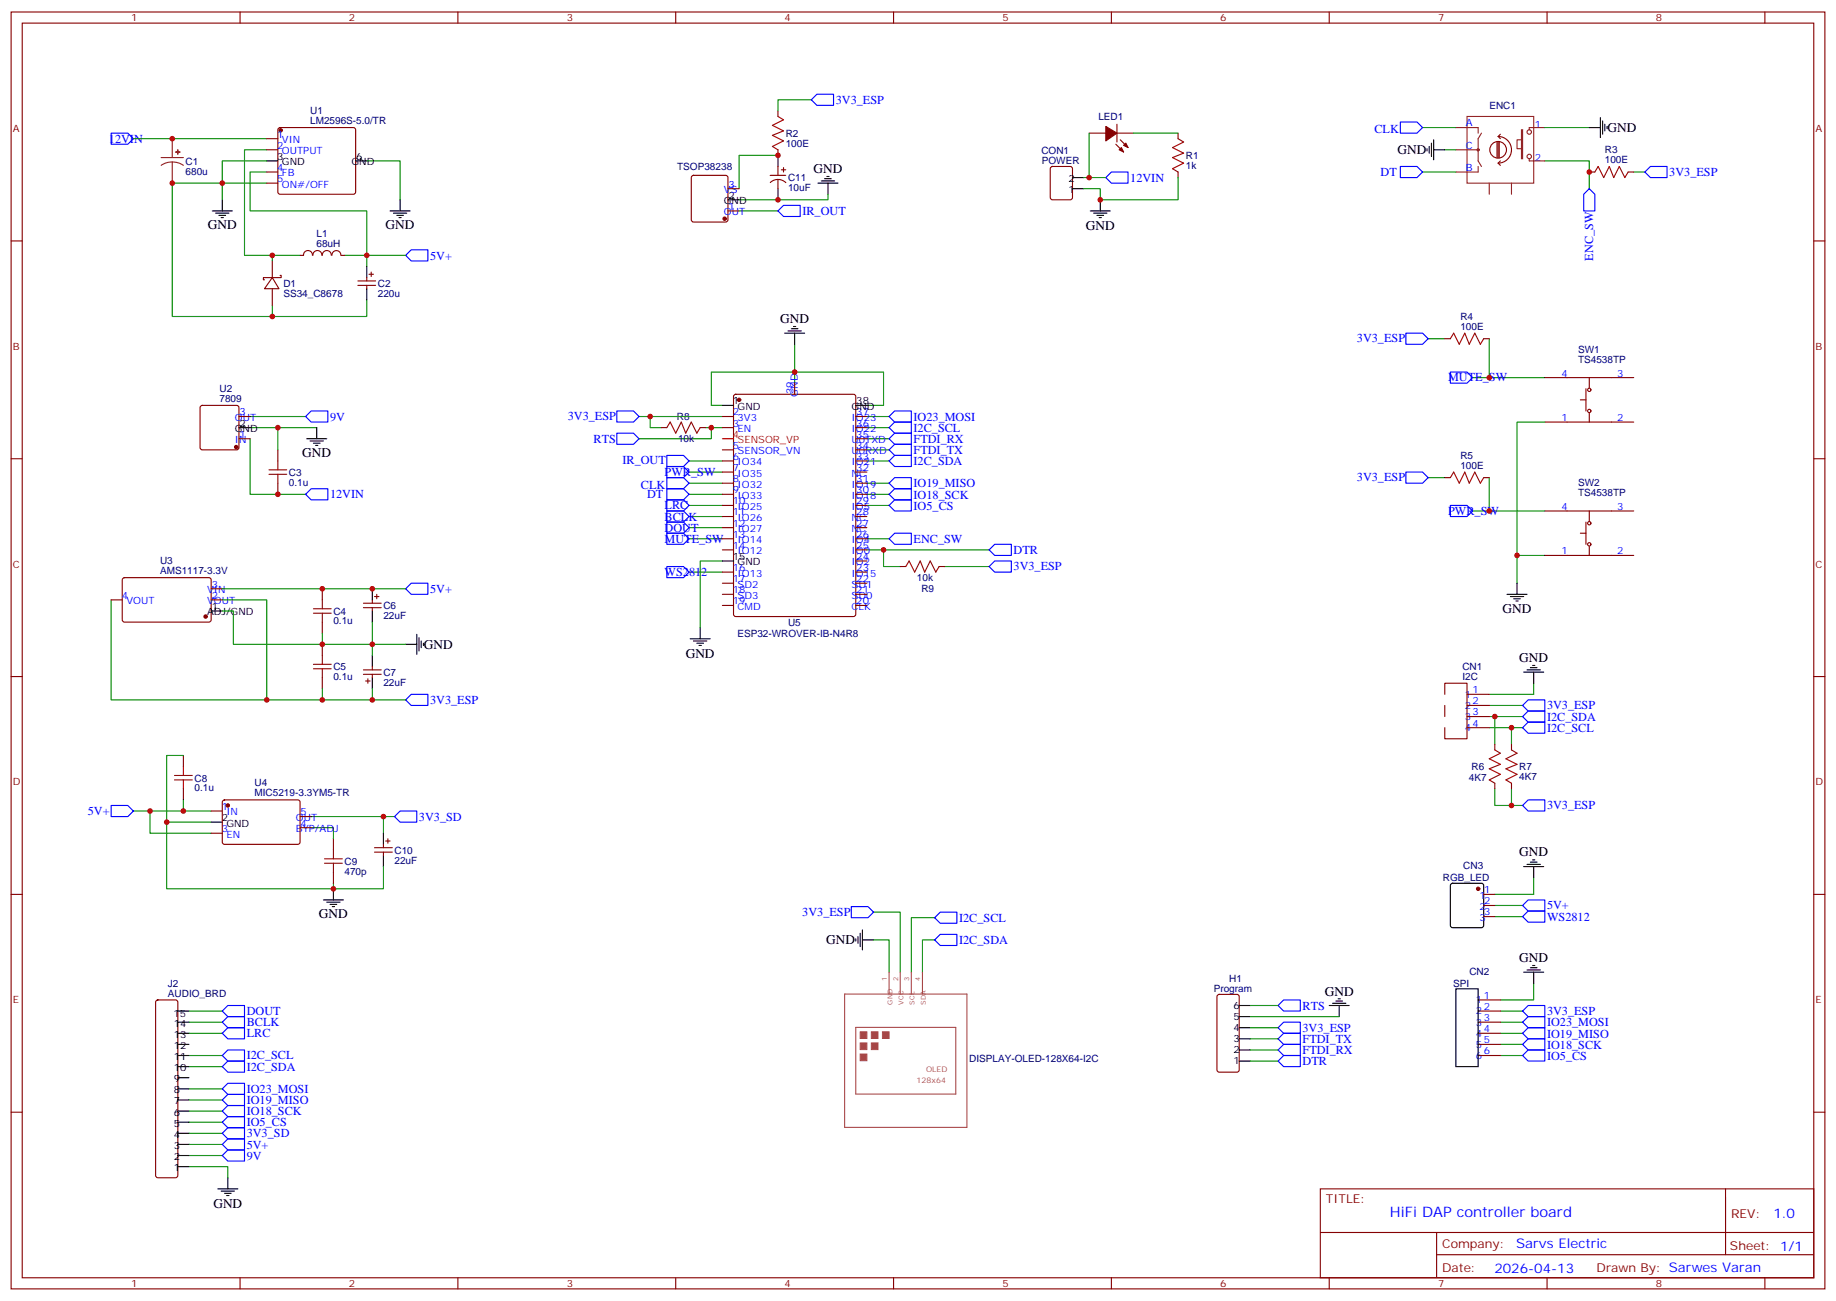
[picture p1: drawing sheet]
<svg xmlns="http://www.w3.org/2000/svg" width="583mm" height="413mm" viewBox="0 0 583 413" stroke-linecap="round" stroke-linejoin="round" font-family="sans-serif">
<g fill="none" stroke="#008700" stroke-width=".35">
<path d="M257.5 31.7h-10.6v3.5M42.3 44h42.4M84.7 47.6h-7.1v33.5h8.8M84.7 54.6h-5.3v12.4h37v14.1h12.4M84.7 51.1h-14.1v12.3M84.7 58.1h-30v42.4h31.7M116.4 51.1h10.6v12.3M246.9 49.3h-12.3v10.6M344 56.4h7M345.7 42.3v14.1M359.8 42.3h14.1M373.9 56.4v7h-24.7v-3.5h-5.2"/>
<path d="M451.6 54.6h10.5M451.6 40.5h10.5M458.6 47.6h3.5M490.4 51.1h14.1v8.8M518.6 54.6h3.5M234.6 67h12.3M262.8 61.7v1.7h-28.2M95.2 81.1h-8.8v1.7M109.4 81.1h7v3.5M116.4 95.2v5.3h-30v-3.6M252.2 109.3v12.3M453.3 107.5h5.3"/>
<path d="M467.4 119.9h23M472.7 107.5v12.4M79.4 139.3v17.6h17.6M79.4 135.7h21.1M79.4 132.2h17.6M88.2 135.7v7.1M202.8 132.2h26.5M206.4 132.2v3.5h3.5M224 135.7h5.3M225.8 135.7v3.6h-23M229.3 128.7h-3.5v-10.6h54.7v10.6h-5.3M275.2 139.3h7"/>
<path d="M275.2 135.7h7M275.2 132.2h7M490.4 134h-8.9v42.3M218.7 156.9h10.6M218.7 153.4h10.6M218.7 149.9h10.6M218.7 146.3h10.6M275.2 156.9h7M275.2 153.4h7M275.2 146.3h7M275.2 142.8h7M453.3 151.6h5.3"/>
<path d="M472.7 151.6v10.6M218.7 171h10.6M218.7 167.5h10.6M218.7 164h10.6M218.7 160.4h10.6M229.3 178.1h-7.1v21.1M275.2 171h7M275.2 160.4h7M275.2 174.6h38.8M280.5 174.6v5.2h5.3M299.9 179.8h14.1M467.4 162.2h23"/>
<path d="M490.4 176.3h-8.9v8.8M35.3 190.4v31.8h49.4M70.6 186.9h58.2M70.6 194h3.5v10.5h44.1v3.6M70.6 190.4h14.1v31.8h44.1M118.2 197.5v7h10.6M218.7 181.6h10.6M102.3 201v3.5M102.3 218.7v3.5M118.2 218.7v3.5M486.8 216.9v3.5h-14.1M58.2 239.8h-5.3v21.2"/>
<path d="M472.7 231h10.6M472.7 227.5h10.6M472.7 223.9h10.6M474.5 227.5v8.8M479.8 231v5.3M42.3 257.5h24.7M47.6 257.5v7h19.4M58.2 253.9v3.6M98.8 259.2h26.4M121.7 259.2v5.3M474.5 250.4v5.3h8.8M479.8 250.4v5.3"/>
<path d="M67 261h-14.1v21.2h68.8v-7.1M98.8 262.7h7v3.6M486.8 278.6v5.3h-12.3M105.8 280.4v1.8M277.3 289.6h8.5v19M277.3 298.4h4.9v10.2M296.7 298.4h-3.9v10.2M296.7 291.3h-7.4v17.3M474.5 291h8.8M474.5 287.4h8.8M396.9 319.2h8.8M486.8 312.1v5.3h-10.6"/>
<path d="M60 338.6h10.6M60 335.1h10.6M60 328h10.6M60 324.5h10.6M60 321h10.6M396.9 322.7h28.2M396.9 326.2h8.8M396.9 329.8h8.8M396.9 333.3h8.8M396.9 336.8h8.8M476.2 335.1h7.1M476.2 328h7.1"/>
<path d="M476.2 324.5h7.1M476.2 321h7.1M476.2 331.5h7.1M60 359.8h10.6M60 356.2h10.6M60 352.7h10.6M60 349.2h10.6M60 345.7h10.6M60 370.3h12.3v3.6M60 366.8h10.6M60 363.3h10.6"/>
</g>
<g fill="none" stroke="#870000" stroke-width=".35">
<path d="M246.9 35.2v1.8M354.5 39.4v5.7M84.7 54.6h3.5M84.7 44h3.5M84.7 47.6h3.5M84.7 58.1h3.5M88.4 40.7l.5-.2h23.3l.5 .2 .2 .5v19.8l-.2 .5-.5 .2h-23.3l-.5-.3-.2-.4v-19.8zM244.5 55.7h4.9M244.5 57.9a3.5 3.5 0 0 1 4.9 .1M246.9 47.6v1.7M246.9 52.8v2.9M246.9 57.1v2.8"/>
<path d="M248 53.9h1.4M248.7 53.2v1.4M333.6 53.1l.5-.3h5.6l.7 .5v9.4l-.4 .7h-5.9l-.7-.4v-9.4zM345.7 42.3h5.3M354.2 45.8l2.5 2.5M354.5 42.3h5.3M355.6 44.4l2.5 2.4M373.9 42.3v1.7M373.9 54.6v1.8M504.5 54.6h1.7M516.8 54.6h1.8M86.4 88.1l2.1 3.6h-4.5z"/>
<path d="M86.4 88.1h-2.8v.7h.4M86.4 82.8v5.3M86.4 91.7v5.2M88.9 87.4h.4v.7h-2.9M95.2 81.1h1.1M96.4 81a1.41 1.41 0 0 1 1.4-1.5 1.41 1.41 0 0 1 1.4 1.5M99.3 81a1.41 1.41 0 0 1 1.4-1.5 1.41 1.41 0 0 1 1.5 1.5M102.3 81a1.41 1.41 0 0 1 1.4-1.5 1.41 1.41 0 0 1 1.4 1.5M105.4 81a1.41 1.41 0 0 1 1.4-1.5 1.41 1.41 0 0 1 1.4 1.5M108.3 81.1h1.1M458.6 107.5h1.8M471 107.5h1.7"/>
<path d="M490.4 119.9h28.2M504.5 119.9v3.1M63.7 128.9l.5-.2h10.9l.5 .2 .2 .5v12.7l-.2 .5-.5 .2h-10.9l-.5-.2-.2-.5v-12.7zM75.8 139.3h3.6M75.8 132.2h3.6M209.9 135.7h1.8M222.2 135.7h1.8M490.4 134h28.2M501.6 126.9h1.8M503.4 123.4v7.1M504.5 131.2v2.8M88.2 142.8v3.5"/>
<path d="M88.2 153.4v3.5M458.6 151.6h1.8M471 151.6h1.7M285.8 179.8h1.7M298.1 179.8h1.8M490.4 176.3h28.2M490.4 162.2h28.2M501.6 169.3h1.8M503.4 165.7v7.1M504.5 162.2v3.2M504.5 173.5v2.8M35.3 190.4h3.5"/>
<path d="M39 183.6l.5-.2h27.1l.4 .7v13l-.7 .4-27.1-.1-.4-.6v-12.7zM67 190.4h3.6M67 186.9h3.6M102.3 186.9v3.5M102.3 197.5v3.5M115.4 191.5h5.6M115.4 192.9h5.6M118.2 190.4v1.1M118.2 192.9v1.1M118.9 189.4h1.4M119.6 188.7v1.4M102.3 204.5v3.6"/>
<path d="M102.3 215.1v3.6M115.4 214.1h5.6M115.4 212.7h5.6M116.1 216.2h1.4M116.8 215.5v1.4M118.2 211.6v1.1M118.2 214.1v1M58.2 239.8v3.5M458.6 220.4v-3.5h7.1v17.6h-7.1v-3.5M458.6 223.9v3.6M465.7 220.4h7M465.7 223.9h7"/>
<path d="M465.7 227.5h7M465.7 231h7M474.5 236.3v1.8M479.8 236.3v1.8M58.2 250.4v3.5M67 257.5h3.6M70.8 254.1l.5-.2 23.5 .1 .4 .6v13l-.7 .4h-23.5l-.4-.7v-12.7zM95.2 259.2h3.6M474.5 248.6v1.8M479.8 248.6v1.8M67 264.5h3.6M95.2 262.7h3.6"/>
<path d="M105.8 266.3v3.5M105.8 276.9v3.5M118.9 269.1h5.6M118.9 270.5h5.6M121.7 268v1.1M121.7 270.5v1.1M122.4 267h1.4M123.1 266.3v1.4M49.6 317.6l.5-.2h5.6l.5 .2 .2 .5v55.1l-.2 .5-.5 .2h-5.6l-.5-.3-.2-.4v-55.1zM386.5 315.9l.5-.2h5.6l.7 .4v23.6l-.4 .6-5.9 .1-.7-.5v-23.5zM469.2 317.4h7M469.2 321h7"/>
<path d="M469.2 324.5h7M469.2 328h7M469.2 331.5h7M469.2 335.1h7"/>
<circle cx="504.5" cy="130.5" r=".53"/>
<circle cx="504.5" cy="123.8" r=".53"/>
<circle cx="504.5" cy="172.8" r=".53"/>
<circle cx="504.5" cy="166.1" r=".53"/>
</g>
<g fill="none" stroke="#000" stroke-width=".35">
<path d="M84.7 51.1h3.5M112.9 51.1h3.5M246.9 49.3v3.5M246.9 59.9v3.5M259.6 58.1h6.4M260.7 57.4h4.2M261.8 56.7h2.1M262.5 56h.7M262.8 58.1v3.6M340.4 59.9h3.6M340.4 56.4h3.6M453 47.2v.7"/>
<path d="M453.7 46.5v2.1M454.4 45.4v4.3M455.1 47.6h3.5M455.1 44.4v6.3M67.4 67h6.3M68.4 67.7h4.3M69.5 68.4h2.1M70.2 69.1h.7M70.6 63.4v3.6M123.8 67h6.4M124.9 67.7h4.2M125.9 68.4h2.2"/>
<path d="M126.6 69.1h.8M127 63.4v3.6M346.1 67h6.3M347.1 67.7h4.3M348.2 68.4h2.1M348.9 69.1h.7M349.2 63.4v3.6M249.1 105.8h6.3M250.1 105.1h4.3M251.2 104.4h2.1M251.9 103.6h.7M252.2 105.8v3.5"/>
<path d="M75.8 135.7h3.6M97.4 139.3h6.3M98.4 140h4.3M100.5 135.7v3.6M99.5 140.7h2.1M100.2 141.4h.7M67 194h3.6M118.2 186.9v3.5M118.2 194v3.5M222.2 199.2v3.6M478.4 188.7h6.3M479.4 189.4h4.3"/>
<path d="M480.5 190.1h2.1M481.2 190.8h.7M481.5 185.1v3.6M118.2 208.1v3.5M118.2 215.1v3.6M128.8 204.5h3.5M132.3 201.4v6.3M133 202.4v4.3M133.7 203.5v2.1M134.4 204.2v.7M219.1 202.8h6.3M220.1 203.5h4.3"/>
<path d="M221.2 204.2h2.1M221.9 204.9h.7M483.7 213.4h6.3M484.7 212.7h4.2M485.8 211.9h2.1M486.5 211.2h.7M486.8 213.4v3.5M67 261h3.6M121.7 264.5v3.5M121.7 271.6v3.5M483.7 275.1h6.3M484.7 274.4h4.2"/>
<path d="M485.8 273.7h2.1M486.5 273h.7M486.8 275.1v3.5M102.7 285.7h6.3M103.7 286.4h4.2M104.8 287.1h2.1M105.5 287.8h.7M105.8 282.2v3.5M271.6 298v.7M272.3 297.3v2.1M273 296.3v4.2M273.8 298.4h3.5"/>
<path d="M273.8 295.2v6.4M393.3 319.2h3.6M421.9 319.2h6.4M423 318.5h4.2M424 317.8h2.2M424.7 317.1h.7M425.1 319.2v3.5M462.1 313.9h7.1v24.7h-7.1zM483.7 308.6h6.3M484.7 307.9h4.2M485.8 307.2h2.1M486.5 306.5h.7"/>
<path d="M486.8 308.6v3.5M56.4 338.6h3.6M56.4 335.1h3.6M56.4 331.5h3.6M56.4 328h3.6M56.4 324.5h3.6M56.4 321h3.6M393.3 336.8h3.6M393.3 333.3h3.6M393.3 329.8h3.6M393.3 326.2h3.6M393.3 322.7h3.6"/>
<path d="M56.4 359.8h3.6M56.4 356.2h3.6M56.4 352.7h3.6M56.4 349.2h3.6M56.4 345.7h3.6M56.4 342.1h3.6M56.4 370.3h3.6M56.4 366.8h3.6M56.4 363.3h3.6M69.1 377.4h6.4M70.2 378.1h4.2M71.3 378.8h2.1"/>
<path d="M72 379.5h.7M72.3 373.9v3.5"/>
</g>
<g fill="none" stroke="#a10000" stroke-width=".35">
<path d="M246.9 37l1.8 1-3.5 1.8 3.5 1.8-3.5 1.4 3.5 1.7-3.5 1.8 1.7 1.1M373.9 44l1.8 1.1-3.5 1.7 3.5 1.8-3.5 1.4 3.5 1.8-3.5 1.8 1.7 1M506.2 54.6l1.1-1.8 1.8 3.6 1.7-3.6 1.4 3.6 1.8-3.6 1.8 3.6 1-1.8M460.4 107.5l1-1.7 1.8 3.5 1.8-3.5 1.4 3.5 1.7-3.5 1.8 3.5 1.1-1.8M211.7 135.7l1-1.7 1.8 3.5 1.8-3.5 1.4 3.5 1.7-3.5 1.8 3.5 1-1.8M85.4 150.6h5.6M85.4 149.2h5.6M88.2 146.3v2.9M88.2 150.6v2.8M460.4 151.6l1-1.7 1.8 3.5 1.8-3.5 1.4 3.5 1.7-3.5 1.8 3.5 1.1-1.8M287.5 179.8l1.1-1.7 1.7 3.5 1.8-3.5 1.4 3.5 1.8-3.5 1.7 3.5 1.1-1.8M99.5 194.7h5.6"/>
<path d="M99.5 193.3h5.6M102.3 190.4v2.9M102.3 194.7v2.8M99.5 210.9h5.6M99.5 212.3h5.6M102.3 208.1v2.8M102.3 212.3v2.8M474.5 238.1l1.7 1-3.5 1.8 3.5 1.7-3.5 1.5 3.5 1.7-3.5 1.8 1.8 1M479.8 238.1l1.7 1-3.5 1.8 3.5 1.7-3.5 1.5 3.5 1.7-3.5 1.8 1.8 1M55.4 246.2h5.6M55.4 247.6h5.6M58.2 243.3v2.9"/>
<path d="M58.2 247.6v2.8M103 272.6h5.7M103 274h5.7M105.8 269.8v2.8M105.8 274v2.9"/>
</g>
<g fill="none" stroke="#00f" stroke-width=".35">
<path d="M259.3 29.9h5.3v3.5h-5.3l-1.8-1.7zM35.3 42.3h5.3l1.7 1.7-1.7 1.8h-5.3zM351 56.4l1.8-1.8h5.3v3.5h-5.3zM522.1 54.6l1.8-1.8h5.3v3.6h-5.3zM246.9 67l1.8-1.8h5.3v3.5h-5.3zM128.8 81.1l1.7-1.8h5.3v3.5h-5.3zM446.3 105.8h5.3l1.7 1.7-1.7 1.8h-5.3zM460.4 118.1h5.3l1.7 1.8-1.7 1.7h-5.3zM97 132.2l1.8-1.7h5.3v3.5h-5.3zM195.8 137.5h5.3l1.7 1.8-1.7 1.7h-5.3zM195.8 130.5h5.3l1.7 1.7-1.7 1.8h-5.3zM282.2 139.3l1.8-1.8h5.3v3.5h-5.3z"/>
<path d="M282.2 135.7l1.8-1.7h5.3v3.5h-5.3zM282.2 132.2l1.8-1.7h5.3v3.5h-5.3zM98.8 155.2h5.3v3.5h-5.3l-1.8-1.8zM211.7 144.6h5.3l1.7 1.7-1.7 1.8h-5.3zM211.7 155.2h5.3l1.7 1.7-1.7 1.8h-5.3zM211.7 151.6h5.3l1.7 1.8-1.7 1.8h-5.3zM211.7 148.1h5.3l1.7 1.8-1.7 1.7h-5.3zM211.7 158.7h5.3l1.7 1.7-1.7 1.8h-5.3zM282.2 142.8l1.8-1.8h5.3v3.6h-5.3zM282.2 146.3l1.8-1.7h5.3v3.5h-5.3zM282.2 156.9l1.8-1.7h5.3v3.5h-5.3zM282.2 153.4l1.8-1.8h5.3v3.6h-5.3z"/>
<path d="M446.3 149.9h5.3l1.7 1.7-1.7 1.8h-5.3zM211.7 179.8h5.3l1.7 1.8-1.7 1.8h-5.3zM211.7 169.3h5.3l1.7 1.7-1.7 1.8h-5.3zM211.7 165.7h5.3l1.7 1.8-1.7 1.8h-5.3zM211.7 162.2h5.3l1.7 1.8-1.7 1.7h-5.3zM282.2 171l1.8-1.7h5.3v3.5h-5.3zM282.2 160.4l1.8-1.7h5.3v3.5h-5.3zM314 174.6l1.7-1.8h5.3v3.5h-5.3zM314 179.8l1.7-1.7h5.3v3.5h-5.3zM460.4 160.4h5.3l1.7 1.8-1.7 1.8h-5.3zM128.8 186.9l1.7-1.8h5.3v3.6h-5.3zM128.8 222.2l1.7-1.8h5.3v3.5h-5.3z"/>
<path d="M483.3 227.5l1.8-1.8h5.3v3.5h-5.3zM483.3 231l1.8-1.8h5.3v3.6h-5.3zM483.3 223.9l1.8-1.7h5.3v3.5h-5.3zM35.3 255.7h5.3l1.7 1.8-1.7 1.7h-5.3zM125.2 259.2l1.8-1.7h5.3v3.5h-5.3zM483.3 255.7l1.8-1.8h5.3v3.6h-5.3zM270.2 287.8h5.3l1.8 1.8-1.8 1.7h-5.3zM296.7 298.4l1.7-1.8h5.3v3.5h-5.3zM296.7 291.3l1.7-1.7h5.3v3.5h-5.3zM483.3 291l1.8-1.8h5.3v3.5h-5.3zM483.3 287.4l1.8-1.7h5.3v3.5h-5.3zM405.7 319.2l1.8-1.8h5.2v3.6h-5.2z"/>
<path d="M70.6 321l1.7-1.8h5.3v3.5h-5.3zM70.6 324.5l1.7-1.8h5.3v3.5h-5.3zM70.6 328l1.7-1.8h5.3v3.6h-5.3zM70.6 338.6l1.7-1.8h5.3v3.6h-5.3zM70.6 335.1l1.7-1.8h5.3v3.5h-5.3zM405.7 336.8l1.8-1.7h5.2v3.5h-5.2zM405.7 333.3l1.8-1.8h5.2v3.6h-5.2zM405.7 329.8l1.8-1.8h5.2v3.5h-5.2zM405.7 326.2l1.8-1.7h5.2v3.5h-5.2zM483.3 335.1l1.8-1.8h5.3v3.5h-5.3zM483.3 331.5l1.8-1.7h5.3v3.5h-5.3zM483.3 328l1.8-1.8h5.3v3.6h-5.3z"/>
<path d="M483.3 324.5l1.8-1.8h5.3v3.5h-5.3zM483.3 321l1.8-1.8h5.3v3.5h-5.3zM70.6 345.7l1.7-1.8h5.3v3.5h-5.3zM70.6 349.2l1.7-1.8h5.3v3.5h-5.3zM70.6 352.7l1.7-1.8h5.3v3.6h-5.3zM70.6 356.2l1.7-1.7h5.3v3.5h-5.3zM70.6 359.8l1.7-1.8h5.3v3.5h-5.3zM70.6 363.3l1.7-1.8h5.3v3.6h-5.3zM70.6 366.8l1.7-1.7h5.3v3.5h-5.3z"/>
</g>
<g fill="#870000" stroke="#870000" stroke-width=".35">
<path d="M351 40.1l3.5 2.2-3.5 2.4z"/>
<path d="M356 46.8l.7 1.5-1.5-.7z"/>
<path d="M356.7 46.1l.7-.7 .7 1.4z"/>
<circle cx="75" cy="141.9" r=".53"/>
<circle cx="89.1" cy="41.4" r=".53"/>
<circle cx="72.3" cy="255.7" r=".53"/>
<circle cx="65.3" cy="195.7" r=".53"/>
</g>
<path d="M268.1 315.6h38.8v42.3h-38.8zM282.2 308.6v7M285.8 308.6v7M289.3 308.6v7M292.8 308.6v7M271.6 326.1h31.8v21.2h-31.8z" fill="none" stroke="#a64a4a" stroke-width=".35"/>
<g fill="#a64a4a" stroke="#a64a4a" stroke-width=".32">
<path d="M273 327.5h2.2v2.2h-2.2z"/>
<path d="M276.6 327.5h2.1v2.2h-2.1z"/>
<path d="M273 331.1h2.2v2.1h-2.2z"/>
<path d="M280.1 327.5h2.1v2.2h-2.1z"/>
<path d="M273 334.6h2.2v2.1h-2.2z"/>
<path d="M276.6 331.1h2.1v2.1h-2.1z"/>
</g>
<path d="M460.6 280.6l.5-.2h9.2l.5 .2 .2 .5v12.7l-.3 .5-.4 .2h-9.2l-.5-.2-.2-.5v-12.7z" fill="#fff" stroke="#000" stroke-width=".35"/>
<g fill="#870000" stroke="#870000" stroke-width=".35">
<circle cx="469.2" cy="282.2" r=".53"/>
<circle cx="230" cy="69.4" r=".53"/>
<circle cx="234.6" cy="126.9" r=".53"/>
</g>
<g fill="none" stroke="#870000" stroke-width=".35">
<path d="M3.5 3.8h575.8v405.4h-575.8zM7.1 7.3h568.6v398.3h-568.6zM76.2 3.8v3.5M145.3 3.8v3.5M214.5 3.8v3.5M283.6 3.8v3.5M352.8 3.8v3.5M421.9 3.8v3.5M491.1 3.8v3.5M560.2 3.8v3.5M219.7 55.9l.4-.2h10.3l.5 .2 .2 .5v13.4l-.3 .5-.4 .2h-10.3l-.5-.2-.2-.5v-13.4zM231.1 59.9h3.5"/>
<path d="M3.5 76.5h3.6M231.1 67h3.5M575.7 76.5h3.6M113.6 89.2h5.6M113.6 90.6h5.6M116.4 88.1v1.1M116.4 90.6v1.1M117.1 87.1h1.4M117.8 86.4v1.4M229.3 132.2h3.5M229.3 135.7h3.5M233.1 125.4l.4-.2h37.4l.7 .4v69.4l-.4 .7h-37.7l-.6-.4-.1-69.4z"/>
<path d="M252.2 121.6v3.6M271.6 132.2h3.6M271.6 135.7h3.6M271.6 139.3h3.6M3.5 145.6h3.6M229.3 142.8h3.5M229.3 146.3h3.5M229.3 149.9h3.5M229.3 153.4h3.5M229.3 156.9h3.5M271.6 142.8h3.6M271.6 146.3h3.6"/>
<path d="M271.6 149.9h3.6M271.6 153.4h3.6M271.6 156.9h3.6M575.7 145.6h3.6M229.3 160.4h3.5M229.3 164h3.5M229.3 167.5h3.5M229.3 171h3.5M229.3 174.6h3.5M271.6 160.4h3.6M271.6 164h3.6M271.6 167.5h3.6"/>
<path d="M271.6 171h3.6M271.6 174.6h3.6M271.6 178.1h3.6M229.3 181.6h3.5M229.3 185.1h3.5M229.3 188.7h3.5M229.3 192.2h3.5M271.6 181.6h3.6M271.6 185.1h3.6M271.6 188.7h3.6M271.6 192.2h3.6M3.5 214.8h3.6"/>
<path d="M575.7 214.8h3.6M3.5 283.9h3.6M471 283.9h3.5M471 287.4h3.5M471 291h3.5M575.7 283.9h3.6M3.5 353.1h3.6M575.7 353.1h3.6M419.1 377.4h156.6v28.2h-156.6zM547.7 377.4v20.9M419.1 391.2h156.5M456 398.3h119.6"/>
<path d="M456 391.2v14.2M76.2 405.6v3.6M145.3 405.6v3.6M214.5 405.6v3.6M283.6 405.6v3.6M352.8 405.6v3.6M421.9 405.6v3.6M491.1 405.6v3.6M560.2 405.6v3.6"/>
</g>
<path d="M508 37.3v6.4M508.7 38.4v4.2M509.4 39.4v2.2M504.5 40.5h3.5M510.1 40.1v.8M231.1 63.4h3.5M116.4 84.6v3.5M116.4 91.7v3.5M229.3 128.7h3.5M271.6 128.7h3.6M229.3 178.1h3.5" fill="none" stroke="#000" stroke-width=".35"/>
<g fill="none" stroke="#8c2424" stroke-width=".35">
<path d="M465.7 37h21.1v21.1h-21.1zM51.2 50h7M54.7 51.4l-1.9 .3-1.6 .8M54.7 51.4l1.8 .3 1.7 .8M54.7 44v6M54.7 51.4v6.7M462.1 40.5h7.1v1.8M462.1 47.6h7.1M469.2 52.8v1.8h-7.1M470.3 42.3l-1.1 1.7v7.1l1.1 1.7M472.7 58.1v3.6M479.8 58.1v3.6"/>
<path d="M483 41.2h.3v9.2h-.3zM483 44.4h-1.5v2.8h1.5M485.4 50.4v.7h5M490.4 40.5h-5v.7"/>
<circle cx="469.2" cy="47.6" r=".35"/>
<circle cx="485.4" cy="41.9" r=".71"/>
<circle cx="485.4" cy="49.7" r=".71"/>
</g>
<path d="M475.2 45.1v4.9M475.5 43.3a4.2 4.2 0 0 1 4.3 4.3 4.2 4.2 0 0 1-4.3 4.2M475.5 51.8l.7 .7M475.5 45.1v4.9M475.5 43.3l.7 .7M475.9 45.1v4.9M476.2 51.1l-.7 .7M476.2 42.6l-.7 .7M478.2 47.6a2.65 2.65 0 0 0-3.8-2.5 2.65 2.65 0 0 0-.6 4.5 2.65 2.65 0 0 0 4.3-1.3l.1-.6" fill="none" stroke="#850000" stroke-width=".35"/>
<path d="M490.4 40.5h14.1" fill="none" stroke="#008700" stroke-width=".35"/>
<path d="M444.5 38.7h5.3l1.8 1.8-1.8 1.8h-5.3zM444.5 52.8h5.3l1.8 1.8-1.8 1.8h-5.3zM504.5 59.9l1.7 1.8v5.3h-3.5v-5.3z" fill="none" stroke="#00f" stroke-width=".35"/>
<path d="M229.3 139.3h3.5" fill="none" stroke="#f00" stroke-width=".35"/>
<g fill="#8c2424" stroke="#8c2424" stroke-width=".35">
<path d="M55.7 48.3h1.4z"/>
<path d="M56.4 47.6v1.4z"/>
</g>
<g fill="#c00">
<circle cx="121.7" cy="259.2" r=".88"/>
<circle cx="102.3" cy="186.9" r=".88"/>
<circle cx="118.2" cy="186.9" r=".88"/>
<circle cx="84.7" cy="222.2" r=".88"/>
<circle cx="345.7" cy="56.4" r=".88"/>
<circle cx="349.3" cy="63.4" r=".88"/>
<circle cx="479.8" cy="255.7" r=".88"/>
<circle cx="479.8" cy="231" r=".88"/>
<circle cx="474.5" cy="227.5" r=".88"/>
<circle cx="472.7" cy="119.9" r=".88"/>
<circle cx="472.7" cy="162.2" r=".88"/>
<circle cx="481.5" cy="176.3" r=".88"/>
<circle cx="504.5" cy="54.6" r=".88"/>
<circle cx="252.2" cy="118.1" r=".88"/>
<circle cx="246.9" cy="49.3" r=".88"/>
<circle cx="246.9" cy="63.4" r=".88"/>
<circle cx="280.5" cy="174.6" r=".88"/>
<circle cx="225.8" cy="135.7" r=".88"/>
<circle cx="206.4" cy="132.2" r=".88"/>
<circle cx="88.2" cy="135.7" r=".88"/>
<circle cx="88.2" cy="156.9" r=".88"/>
<circle cx="86.4" cy="81.1" r=".88"/>
<circle cx="116.4" cy="81.1" r=".88"/>
<circle cx="70.6" cy="58.1" r=".88"/>
<circle cx="86.4" cy="100.5" r=".88"/>
<circle cx="52.9" cy="261" r=".88"/>
<circle cx="58.2" cy="257.5" r=".88"/>
<circle cx="47.6" cy="257.5" r=".88"/>
<circle cx="105.8" cy="282.2" r=".88"/>
<circle cx="102.3" cy="204.5" r=".88"/>
<circle cx="118.2" cy="204.5" r=".88"/>
<circle cx="118.2" cy="222.2" r=".88"/>
<circle cx="102.3" cy="222.2" r=".88"/>
<circle cx="54.7" cy="44" r=".88"/>
<circle cx="54.7" cy="58.1" r=".88"/>
</g>
<text font-size="4.6" fill="#00f" x="441.2" y="386.4">HiFi DAP controller board</text>
<g font-size="4.2">
<text x="510.3" y="41.9">GND</text>
<text x="443.6" y="49">GND</text>
<text x="258.2" y="54.9">GND</text>
<text x="66" y="72.6">GND</text>
<text x="122.4" y="72.6">GND</text>
<text x="344.7" y="73.1">GND</text>
<text x="247.6" y="102.6">GND</text>
<text x="96" y="144.9">GND</text>
<text x="477" y="194.7">GND</text>
<text x="134.6" y="206">GND</text>
<text x="217.7" y="208.8">GND</text>
<text x="482.2" y="210.1">GND</text>
<text x="482.2" y="271.9">GND</text>
<text x="101.2" y="291.3">GND</text>
<text x="262.3" y="299.8">GND</text>
<text x="482.2" y="305.4">GND</text>
<text x="420.5" y="316.1">GND</text>
<text x="67.7" y="383.4">GND</text>
</g>
<g font-size="4.2" fill="#00f">
<text x="562.9" y="386.7">1.0</text>
<text x="481.3" y="396.2">Sarvs Electric</text>
<text x="474.4" y="404">2026-04-13</text>
</g>
<g font-size="3.9" fill="#00f">
<text x="265.3" y="33">3V3_ESP</text>
<text x="34.6" y="45.3">12VIN</text>
<text x="436.3" y="42.3">CLK</text>
<text x="358.8" y="57.7">12VIN</text>
<text x="438.2" y="55.8">DT</text>
<text x="529.9" y="56">3V3_ESP</text>
<text x="254.7" y="68.3">IR_OUT</text>
<text x="136.5" y="82.4">5V+</text>
<text x="505.7" y="82.7" transform="rotate(-90 505.7 82.7)">ENC_SW</text>
<text x="430.7" y="108.6">3V3_ESP</text>
<text x="459.7" y="121.1">MUTE_SW</text>
<text x="104.8" y="133.5">9V</text>
<text x="180.2" y="133.3">3V3_ESP</text>
<text x="290" y="137">I2C_SCL</text>
<text x="290" y="133.6">IO23_MOSI</text>
<text x="188.4" y="140.5">RTS</text>
<text x="290" y="140.5">FTDI_RX</text>
<text x="197.6" y="147.4">IR_OUT</text>
<text x="290" y="144.1">FTDI_TX</text>
<text x="290" y="147.6">I2C_SDA</text>
<text x="203.4" y="155.2">CLK</text>
<text x="211" y="151.1">PWR_SW</text>
<text x="290" y="154.7">IO19_MISO</text>
<text x="430.7" y="152.7">3V3_ESP</text>
<text x="104.8" y="158.1">12VIN</text>
<text x="205.4" y="158.1">DT</text>
<text x="211" y="161.7">LRC</text>
<text x="290" y="158.3">IO18_SCK</text>
<text x="290" y="161.8">IO5_CS</text>
<text x="211" y="165.2">BCLK</text>
<text x="459.7" y="163.5">PWR_SW</text>
<text x="211" y="172.2">MUTE_SW</text>
<text x="211" y="168.8">DOUT</text>
<text x="290" y="172.3">ENC_SW</text>
<text x="321.7" y="175.8">DTR</text>
<text x="211" y="182.9">WS2812</text>
<text x="321.7" y="181.1">3V3_ESP</text>
<text x="136.5" y="188.2">5V+</text>
<text x="136.5" y="223.5">3V3_ESP</text>
<text x="491.1" y="225.2">3V3_ESP</text>
<text x="491.1" y="228.7">I2C_SDA</text>
<text x="491.1" y="232.3">I2C_SCL</text>
<text x="491.1" y="257">3V3_ESP</text>
<text x="27.9" y="258.7">5V+</text>
<text x="133" y="260.5">3V3_SD</text>
<text x="254.7" y="290.8">3V3_ESP</text>
<text x="304.4" y="292.6">I2C_SCL</text>
<text x="491.1" y="292.2">WS2812</text>
<text x="491.1" y="288.6">5V+</text>
<text x="304.4" y="299.6">I2C_SDA</text>
<text x="78.3" y="322.2">DOUT</text>
<text x="413.5" y="320.5">RTS</text>
<text x="491.1" y="322.2">3V3_ESP</text>
<text x="78.3" y="325.7">BCLK</text>
<text x="78.3" y="329.2">LRC</text>
<text x="413.5" y="327.6">3V3_ESP</text>
<text x="491.1" y="329.4">IO19_MISO</text>
<text x="491.1" y="325.9">IO23_MOSI</text>
<text x="413.5" y="334.6">FTDI_RX</text>
<text x="413.5" y="331">FTDI_TX</text>
<text x="491.1" y="332.9">IO18_SCK</text>
<text x="78.3" y="339.8">I2C_SDA</text>
<text x="78.3" y="336.3">I2C_SCL</text>
<text x="413.5" y="338.1">DTR</text>
<text x="491.1" y="336.4">IO5_CS</text>
<text x="78.3" y="347">IO23_MOSI</text>
<text x="78.3" y="350.5">IO19_MISO</text>
<text x="78.3" y="354.1">IO18_SCK</text>
<text x="78.3" y="357.6">IO5_CS</text>
<text x="78.3" y="361">3V3_SD</text>
<text x="78.3" y="364.6">5V+</text>
<text x="78.3" y="368.1">9V</text>
</g>
<g font-size="3.9" fill="#800">
<text x="420.9" y="382">TITLE:</text>
<text x="549.5" y="386.7">REV:</text>
<text x="457.8" y="396.2">Company:</text>
<text x="549.1" y="396.8">Sheet: 1/1</text>
<text x="457.8" y="403.9">Date:</text>
<text x="506.8" y="403.9">Drawn By: Sarwes Varan</text>
</g>
<g font-size="3.2" fill="#800">
<text x="41.6" y="6.8">1</text>
<text x="110.8" y="6.8">2</text>
<text x="179.9" y="6.8">3</text>
<text x="249.1" y="6.8">4</text>
<text x="318.2" y="6.8">5</text>
<text x="387.3" y="6.8">6</text>
<text x="456.5" y="6.8">7</text>
<text x="525.6" y="6.8">8</text>
<text x="4.1" y="41.9">A</text>
<text x="576.3" y="41.9">A</text>
<text x="4.1" y="111.1">B</text>
<text x="576.3" y="111.1">B</text>
<text x="4.1" y="180.2">C</text>
<text x="576.3" y="180.2">C</text>
<text x="4.1" y="249.3">D</text>
<text x="576.3" y="249.3">D</text>
<text x="4.1" y="318.5">E</text>
<text x="576.3" y="318.5">E</text>
<text x="41.6" y="408.6">1</text>
<text x="110.8" y="408.6">2</text>
<text x="179.9" y="408.6">3</text>
<text x="249.1" y="408.6">4</text>
<text x="318.2" y="408.6">5</text>
<text x="387.3" y="408.6">6</text>
<text x="456.5" y="408.6">7</text>
<text x="525.6" y="408.6">8</text>
</g>
<g font-size="3.2" fill="#000080">
<text x="472.8" y="34.6">ENC1</text>
<text x="98.4" y="39.4">LM2596S-5.0/TR</text>
<text x="98.4" y="36.3">U1</text>
<text x="348.7" y="38.1">LED1</text>
<text x="249.4" y="46.6">100E</text>
<text x="249.4" y="43.4">R2</text>
<text x="58.9" y="52.2">C1</text>
<text x="215" y="54">TSOP38238</text>
<text x="330.6" y="48.7">CON1</text>
<text x="330.7" y="52.2">POWER</text>
<text x="376.4" y="53.7">1k</text>
<text x="376.4" y="50.5">R1</text>
<text x="509.4" y="51.8">100E</text>
<text x="509.4" y="48.6">R3</text>
<text x="58.9" y="55.4">680u</text>
<text x="250.1" y="57.5">C11</text>
<text x="250.1" y="60.7">10uF</text>
<text x="100.5" y="75.3">L1</text>
<text x="100.5" y="78.5">68uH</text>
<text x="90" y="94.2">SS34_C8678</text>
<text x="90" y="91">D1</text>
<text x="119.9" y="94.2">220u</text>
<text x="119.9" y="91.1">C2</text>
<text x="463.6" y="101.5">R4</text>
<text x="463.6" y="104.7">100E</text>
<text x="500.9" y="112">SW1</text>
<text x="500.9" y="115.2">TS4538TP</text>
<text x="69.7" y="124.5">U2</text>
<text x="69.7" y="127.6">7809</text>
<text x="214.9" y="133.4">R8</text>
<text x="215.2" y="140.4">10k</text>
<text x="463.6" y="148.8">100E</text>
<text x="463.6" y="145.6">R5</text>
<text x="91.7" y="154.2">0.1u</text>
<text x="91.7" y="151">C3</text>
<text x="500.9" y="154.4">SW2</text>
<text x="500.9" y="157.5">TS4538TP</text>
<text x="50.8" y="179.2">U3</text>
<text x="50.8" y="182.3">AMS1117-3.3V</text>
<text x="291.1" y="184.5">10k</text>
<text x="292.5" y="188">R9</text>
<text x="105.8" y="195.2">C4</text>
<text x="121.7" y="196.5">22uF</text>
<text x="121.7" y="193.4">C6</text>
<text x="105.8" y="198.2">0.1u</text>
<text x="234.1" y="202.2">ESP32-WROVER-IB-N4R8</text>
<text x="250.1" y="198.6">U5</text>
<text x="105.8" y="215.9">0.1u</text>
<text x="105.8" y="212.8">C5</text>
<text x="121.7" y="214.6">C7</text>
<text x="464.2" y="215.8">I2C</text>
<text x="464.2" y="212.7">CN1</text>
<text x="121.7" y="217.6">22uF</text>
<text x="467.1" y="244.5">R6</text>
<text x="482.2" y="244.5">R7</text>
<text x="61.7" y="251.2">0.1u</text>
<text x="61.7" y="248.1">C8</text>
<text x="80.8" y="249.6">U4</text>
<text x="466.3" y="248">4K7</text>
<text x="482.2" y="247.6">4K7</text>
<text x="80.8" y="252.8">MIC5219-3.3YM5-TR</text>
<text x="109.4" y="274.5">C9</text>
<text x="125.2" y="274.1">22uF</text>
<text x="125.2" y="271">C10</text>
<text x="464.5" y="275.9">CN3</text>
<text x="109.4" y="277.6">470p</text>
<text x="458" y="279.8">RGB_LED</text>
<text x="390.2" y="311.6">H1</text>
<text x="466.4" y="309.6">CN2</text>
<text x="53.3" y="316.4">AUDIO_BRD</text>
<text x="53.3" y="313.2">J2</text>
<text x="385.3" y="315">Program</text>
<text x="461.2" y="313.3">SPI</text>
<text x="307.6" y="337.2">DISPLAY-OLED-128X64-I2C</text>
</g>
<g font-size="3.2" fill="#00f">
<text x="465.3" y="40.1">A</text>
<text x="487.2" y="40.5">1</text>
<text x="88" y="43.7">1</text>
<text x="88" y="47.2">2</text>
<text x="89.5" y="45.4">VIN</text>
<text x="465.3" y="47.2">C</text>
<text x="89.5" y="49">OUTPUT</text>
<text x="487.2" y="51.1">2</text>
<text x="88" y="54.3">4</text>
<text x="88" y="57.8">5</text>
<text x="89.5" y="56">FB</text>
<text x="89.5" y="59.5">ON#/OFF</text>
<text x="231.2" y="59.5">3</text>
<text x="465.3" y="54.3">B</text>
<text x="229.8" y="61.3">VS</text>
<text x="229.8" y="68.4">OUT</text>
<text x="231.2" y="66.6">1</text>
<text x="495.7" y="119.5">4</text>
<text x="513.3" y="119.5">3</text>
<text x="251.9" y="125.2" transform="rotate(-90 251.9 125.2)">39</text>
<text x="253.3" y="125.9" transform="rotate(-90 253.3 125.9)">GND</text>
<text x="76" y="131.9">3</text>
<text x="232.7" y="131.9">2</text>
<text x="271.8" y="131.9">37</text>
<text x="74.5" y="133.6">OUT</text>
<text x="232.7" y="135.4">3</text>
<text x="234.1" y="133.6">3V3</text>
<text x="234.1" y="137.2">EN</text>
<text x="270.3" y="137.2">IO22</text>
<text x="270.3" y="133.6">IO23</text>
<text x="271.8" y="135.4">36</text>
<text x="495.7" y="133.6">1</text>
<text x="513.3" y="133.6">2</text>
<text x="74.5" y="140.7">IN</text>
<text x="76" y="138.9">1</text>
<text x="232.7" y="142.5">5</text>
<text x="270.3" y="140.7">U0TXD</text>
<text x="271.8" y="142.5">34</text>
<text x="271.8" y="138.9">35</text>
<text x="232.7" y="146">6</text>
<text x="232.7" y="149.5">7</text>
<text x="234.1" y="144.2">SENSOR_VN</text>
<text x="234.1" y="147.7">IO34</text>
<text x="270.3" y="147.7">IO21</text>
<text x="270.3" y="144.2">U0RXD</text>
<text x="271.8" y="149.5">32</text>
<text x="271.8" y="146">33</text>
<text x="232.7" y="153">8</text>
<text x="234.1" y="151.3">IO35</text>
<text x="234.1" y="154.8">IO32</text>
<text x="270.3" y="154.8">IO19</text>
<text x="270.3" y="151.3">NC</text>
<text x="271.8" y="153">31</text>
<text x="232.7" y="156.6">9</text>
<text x="232.7" y="160.1">10</text>
<text x="234.1" y="158.3">IO33</text>
<text x="234.1" y="161.9">IO25</text>
<text x="270.3" y="161.9">IO5</text>
<text x="270.3" y="158.3">IO18</text>
<text x="271.8" y="160.1">29</text>
<text x="271.8" y="156.6">30</text>
<text x="495.7" y="161.9">4</text>
<text x="513.3" y="161.9">3</text>
<text x="232.7" y="163.6">11</text>
<text x="232.7" y="167.1">12</text>
<text x="234.1" y="165.4">IO26</text>
<text x="270.3" y="165.4">NC</text>
<text x="271.8" y="167.1">27</text>
<text x="271.8" y="163.6">28</text>
<text x="232.7" y="170.7">13</text>
<text x="234.1" y="168.9">IO27</text>
<text x="234.1" y="172.4">IO14</text>
<text x="270.3" y="172.4">IO4</text>
<text x="270.3" y="168.9">NC</text>
<text x="271.8" y="170.7">26</text>
<text x="232.7" y="174.2">14</text>
<text x="234.1" y="176">IO12</text>
<text x="270.3" y="179.5">IO2</text>
<text x="270.3" y="176">IO0</text>
<text x="271.8" y="177.7">24</text>
<text x="271.8" y="174.2">25</text>
<text x="495.7" y="176">1</text>
<text x="513.3" y="176">2</text>
<text x="232.7" y="181.3">16</text>
<text x="232.7" y="184.8">17</text>
<text x="234.1" y="183">IO13</text>
<text x="270.3" y="183">IO15</text>
<text x="271.8" y="184.8">22</text>
<text x="271.8" y="181.3">23</text>
<text x="38.6" y="190.1">4</text>
<text x="40.1" y="191.8">VOUT</text>
<text x="65.7" y="191.8">VOUT</text>
<text x="65.7" y="188.3">VIN</text>
<text x="67.2" y="190.1">2</text>
<text x="67.2" y="186.5">3</text>
<text x="232.7" y="188.3">18</text>
<text x="232.7" y="191.8">19</text>
<text x="234.1" y="186.5">SD2</text>
<text x="234.1" y="190.1">SD3</text>
<text x="270.3" y="190.1">SD0</text>
<text x="270.3" y="186.5">SD1</text>
<text x="271.8" y="191.8">20</text>
<text x="271.8" y="188.3">21</text>
<text x="234.1" y="193.6">CMD</text>
<text x="270.3" y="193.6">CLK</text>
<text x="465" y="221.5">1</text>
<text x="467.4" y="220.1">1</text>
<text x="465" y="225">2</text>
<text x="467.4" y="223.6">2</text>
<text x="467.4" y="227.1">3</text>
<text x="465" y="228.5">3</text>
<text x="465" y="232.1">4</text>
<text x="467.4" y="230.6">4</text>
<text x="70.4" y="257.1">1</text>
<text x="71.9" y="258.9">IN</text>
<text x="93.9" y="260.6">OUT</text>
<text x="95.4" y="258.9">5</text>
<text x="95.4" y="262.4">4</text>
<text x="70.4" y="264.2">3</text>
<text x="71.9" y="265.9">EN</text>
<text x="93.9" y="264.2">BYP/ADJ</text>
<text x="469.7" y="285.3">1</text>
<text x="471.1" y="283.6">1</text>
<text x="471.1" y="287.1">2</text>
<text x="469.7" y="288.9">2</text>
<text x="469.7" y="292.4">3</text>
<text x="471.1" y="290.6">3</text>
<text x="471" y="317.1">1</text>
<text x="468.5" y="318.5">1</text>
<text x="468.5" y="322">2</text>
<text x="471" y="320.6">2</text>
<text x="468.5" y="325.5">3</text>
<text x="468.5" y="329.1">4</text>
<text x="471" y="324.1">3</text>
<text x="471" y="327.7">4</text>
<text x="468.5" y="332.6">5</text>
<text x="471" y="331.2">5</text>
<text x="471" y="334.7">6</text>
<text x="468.5" y="336.1">6</text>
</g>
<g font-size="3.2">
<text x="88" y="50.7">3</text>
<text x="89.5" y="52.5">GND</text>
<text x="111.6" y="52.5">GND</text>
<text x="113.1" y="50.7">6</text>
<text x="339.1" y="57.8">2</text>
<text x="229.8" y="64.8">GND</text>
<text x="231.2" y="63.1">2</text>
<text x="339.1" y="61.3">1</text>
<text x="232.7" y="128.3">1</text>
<text x="234.1" y="130.1">GND</text>
<text x="270.3" y="130.1">GND</text>
<text x="271.8" y="128.3">38</text>
<text x="74.5" y="137.2">GND</text>
<text x="76" y="135.4">2</text>
<text x="232.7" y="177.7">15</text>
<text x="234.1" y="179.5">GND</text>
<text x="65.7" y="195.4">ADJ/GND</text>
<text x="67.2" y="193.6">1</text>
<text x="70.4" y="260.6">2</text>
<text x="71.9" y="262.4">GND</text>
<text x="55" y="322.7">15</text>
<text x="391.6" y="323.8">5</text>
<text x="391.6" y="320.3">6</text>
<text x="55.1" y="329.4">13</text>
<text x="55.1" y="325.9">14</text>
<text x="391.6" y="327.3">4</text>
<text x="55.1" y="333">12</text>
<text x="391.6" y="334.4">2</text>
<text x="391.6" y="330.8">3</text>
<text x="55.1" y="340">10</text>
<text x="55.1" y="336.5">11</text>
<text x="391.6" y="337.9">1</text>
<text x="55.1" y="347.1">8</text>
<text x="55.1" y="343.5">9</text>
<text x="55.1" y="350.6">7</text>
<text x="55.1" y="357.6">5</text>
<text x="55.1" y="354.1">6</text>
<text x="55.1" y="364.7">3</text>
<text x="55.1" y="361.2">4</text>
<text x="55.1" y="371.8">1</text>
<text x="55.1" y="368.2">2</text>
</g>
<g font-size="3.2" fill="#f00">
<text x="232.7" y="138.9">4</text>
<text x="234.1" y="140.7">SENSOR_VP</text>
</g>
<g font-size="2.5" fill="#a54b4b">
<text x="293.9" y="340.2">OLED</text>
<text x="291" y="343.8">128x64</text>
</g>
<g font-size="2.1" fill="#a54b4b">
<text x="281.5" y="311.3" transform="rotate(-90 281.5 311.3)">1</text>
<text x="285.1" y="311.3" transform="rotate(-90 285.1 311.3)">2</text>
<text x="288.6" y="311.3" transform="rotate(-90 288.6 311.3)">3</text>
<text x="292.1" y="311.3" transform="rotate(-90 292.1 311.3)">4</text>
<text x="283.3" y="318.9" transform="rotate(-90 283.3 318.9)">GND</text>
<text x="286.8" y="318.9" transform="rotate(-90 286.8 318.9)">VCC</text>
<text x="290.3" y="318.9" transform="rotate(-90 290.3 318.9)">SCL</text>
<text x="293.8" y="318.9" transform="rotate(-90 293.8 318.9)">SDA</text>
</g>
</svg>
